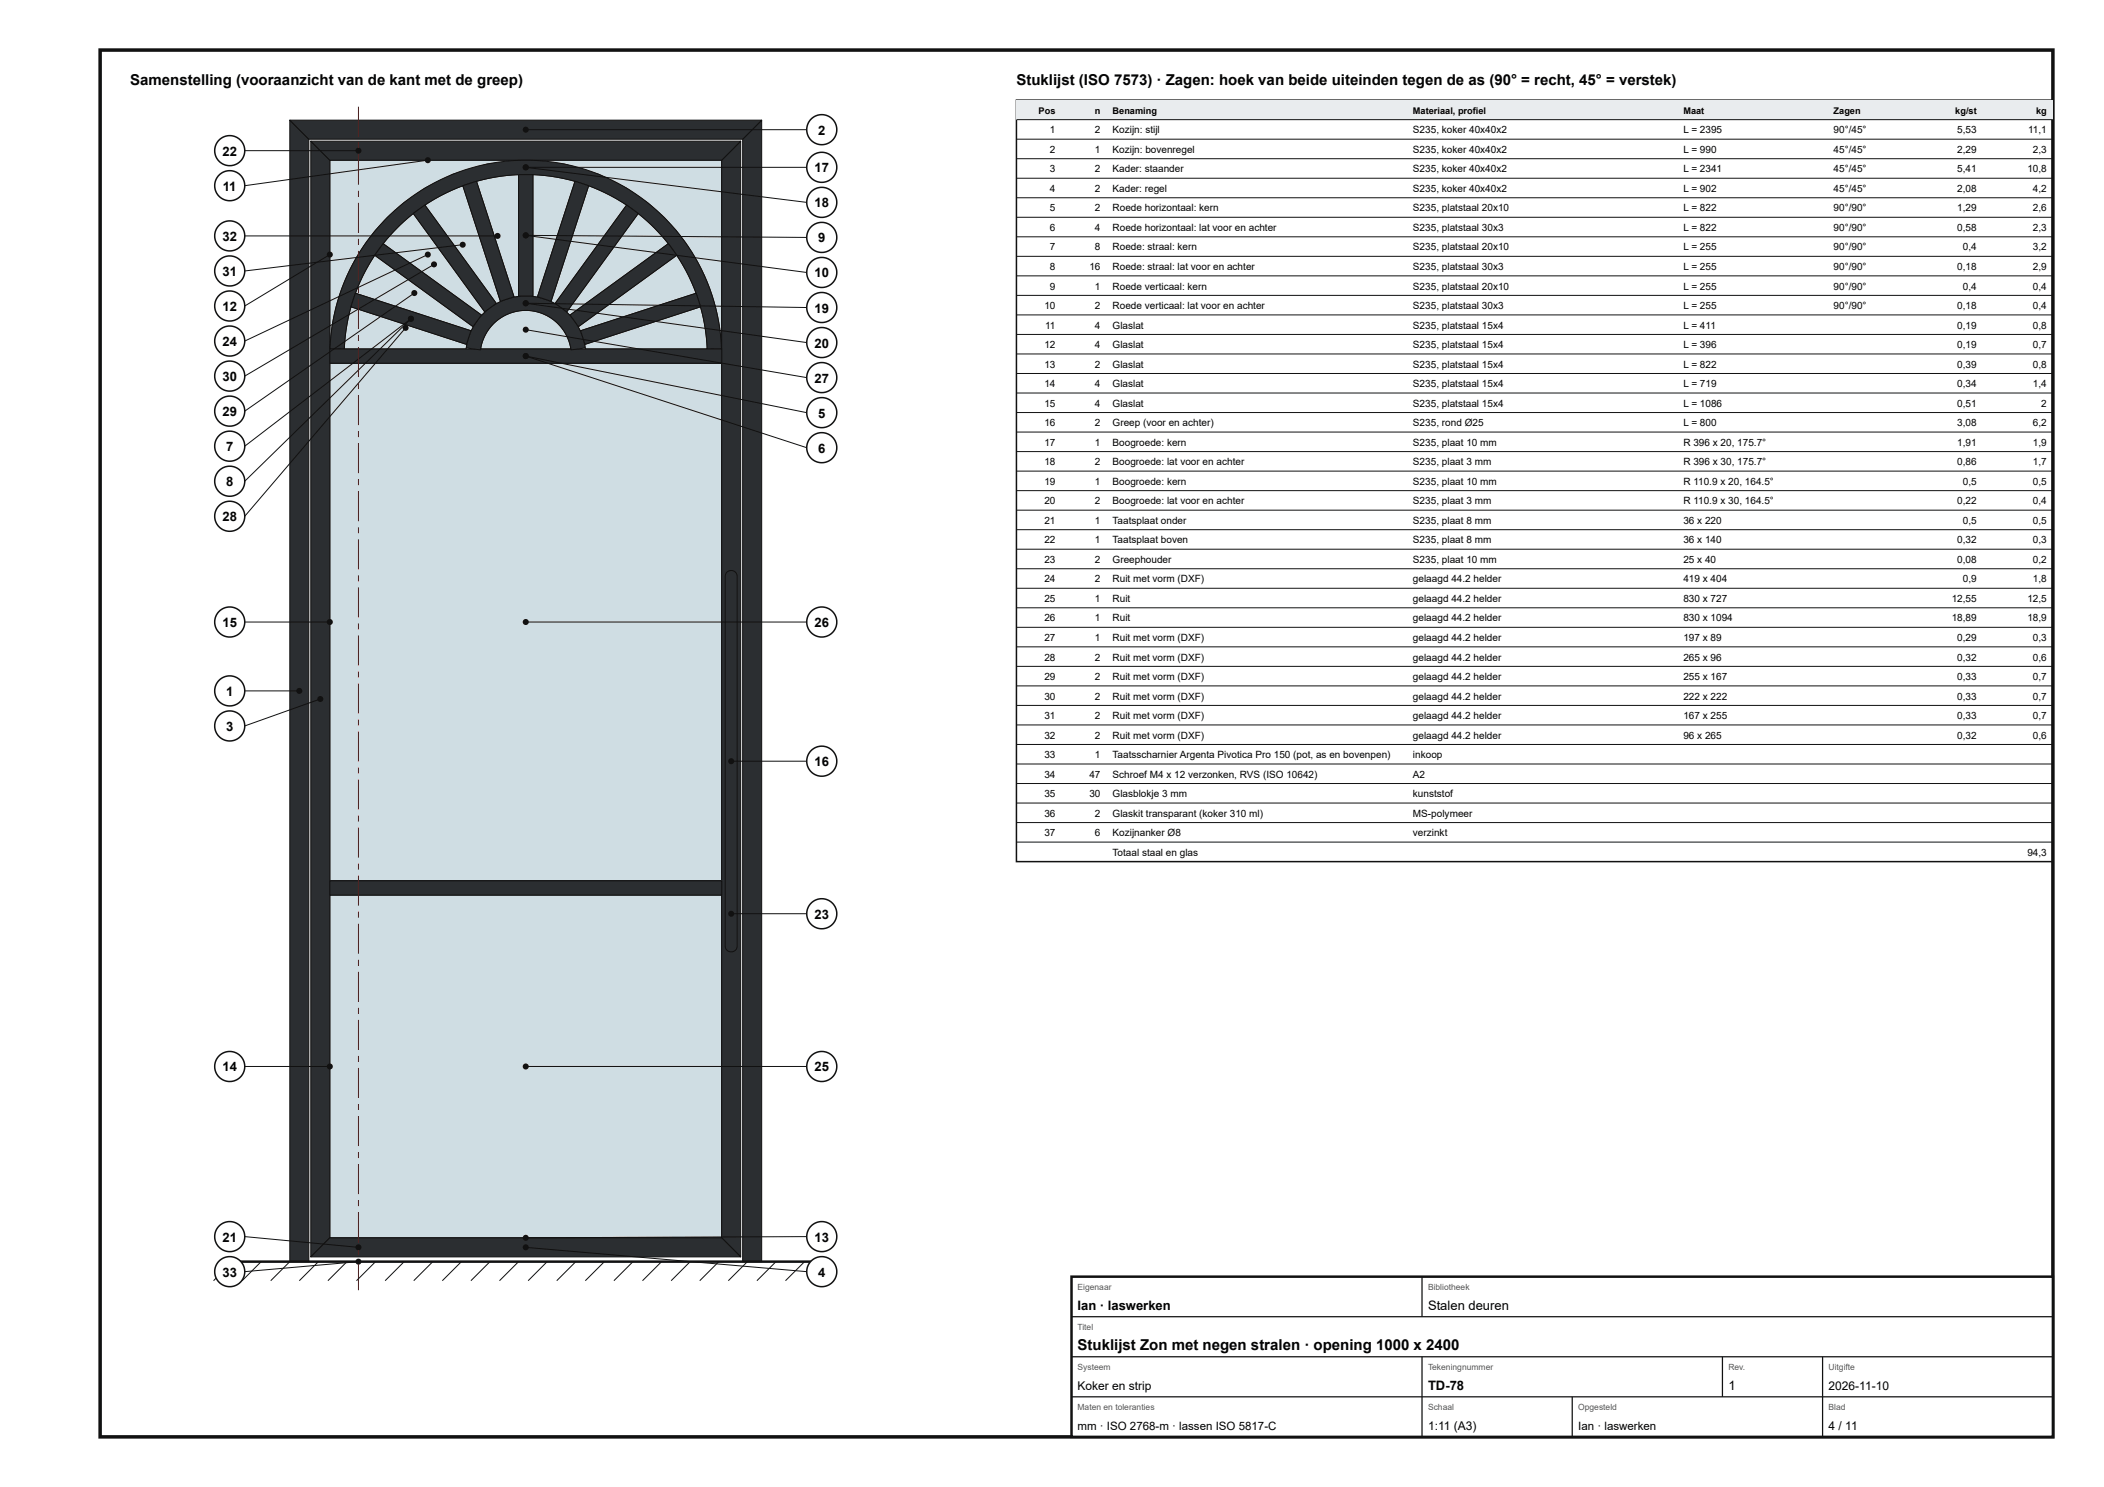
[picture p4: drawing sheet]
<svg xmlns="http://www.w3.org/2000/svg" width="420mm" height="297mm" viewBox="0 0 420 297" stroke-linecap="round" stroke-linejoin="round" font-family="sans-serif">
<path d="M20 10h390v277h-390z" fill="none" stroke="#111" stroke-width=".7" stroke-linecap="butt"/>
<path d="M65.9 32h39.1l-7.7 .8-6.8 2a39.1 39.1 0 0 0-22.6 24l-.9 2.8-.5 2.7-.6 5.4z" fill="#cfdde3"/>
<path d="M65.9 32h39.1l-7.7 .8-6.8 2a39.1 39.1 0 0 0-22.6 24l-.9 2.8-.5 2.7-.6 5.4z" fill="none" stroke="#111" stroke-width=".2"/>
<path d="M105 32h39.1v37.7l-.5-5a38.6 38.6 0 0 0-3.6-11.1 39 39 0 0 0-20.5-18.8l-6.8-2z" fill="#cfdde3"/>
<path d="M105 32h39.1v37.7l-.5-5a38.6 38.6 0 0 0-3.6-11.1 39 39 0 0 0-20.5-18.8l-6.8-2z" fill="none" stroke="#111" stroke-width=".2"/>
<path d="M65.9 178.8h78.2v68.4h-78.2z" fill="#cfdde3"/>
<path d="M65.9 178.8h78.2v68.4h-78.2z" fill="none" stroke="#111" stroke-width=".2"/>
<path d="M65.9 72.5h78.2v103.4h-78.2z" fill="#cfdde3"/>
<path d="M65.9 72.5h78.2v103.4h-78.2z" fill="none" stroke="#111" stroke-width=".2"/>
<path d="M98.4 64.8a9.1 9.1 0 0 1 9.3-2.4 9.1 9.1 0 0 1 6.3 7.3h-18a9.1 9.1 0 0 1 2.4-4.9z" fill="#cfdde3"/>
<path d="M98.4 64.8a9.1 9.1 0 0 1 9.3-2.4 9.1 9.1 0 0 1 6.3 7.3h-18a9.1 9.1 0 0 1 2.4-4.9z" fill="none" stroke="#111" stroke-width=".2"/>
<path d="M116.8 68.8l23.1-7.5a36.7 36.7 0 0 1 1.3 8.4h-24.1h-.2z" fill="#cfdde3"/>
<path d="M116.8 68.8l23.1-7.5a36.7 36.7 0 0 1 1.3 8.4h-24.1h-.2z" fill="none" stroke="#111" stroke-width=".2"/>
<path d="M115.5 65.3l19.7-14.3a35.4 35.4 0 0 1 3.8 7.6l-22.9 7.4-.2 .1z" fill="#cfdde3"/>
<path d="M115.5 65.3l19.7-14.3a35.4 35.4 0 0 1 3.8 7.6l-22.9 7.4-.2 .1z" fill="none" stroke="#111" stroke-width=".2"/>
<path d="M127.5 42.6a36.3 36.3 0 0 1 6 6.1l-19.5 14.1-.2 .2-.7-.7z" fill="#cfdde3"/>
<path d="M127.5 42.6a36.3 36.3 0 0 1 6 6.1l-19.5 14.1-.2 .2-.7-.7z" fill="none" stroke="#111" stroke-width=".2"/>
<path d="M117.6 37.1a36 36 0 0 1 7.5 3.9l-14.3 19.7-.8-.4z" fill="#cfdde3"/>
<path d="M117.6 37.1a36 36 0 0 1 7.5 3.9l-14.3 19.7-.8-.4z" fill="none" stroke="#111" stroke-width=".2"/>
<path d="M106.4 34.9a36 36 0 0 1 8.4 1.3l-7.5 23.2-.9-.2z" fill="#cfdde3"/>
<path d="M106.4 34.9a36 36 0 0 1 8.4 1.3l-7.5 23.2-.9-.2z" fill="none" stroke="#111" stroke-width=".2"/>
<path d="M95.2 36.2a36 36 0 0 1 8.4-1.3v24.3l-.9 .2z" fill="#cfdde3"/>
<path d="M95.2 36.2a36 36 0 0 1 8.4-1.3v24.3l-.9 .2z" fill="none" stroke="#111" stroke-width=".2"/>
<path d="M84.8 41a36 36 0 0 1 7.6-3.9l7.6 23.2-.8 .4z" fill="#cfdde3"/>
<path d="M84.8 41a36 36 0 0 1 7.6-3.9l7.6 23.2-.8 .4z" fill="none" stroke="#111" stroke-width=".2"/>
<path d="M79.3 45.5l3.2-2.9 14.3 19.7-.6 .7-.2-.2-19.5-14.1z" fill="#cfdde3"/>
<path d="M79.3 45.5l3.2-2.9 14.3 19.7-.6 .7-.2-.2-19.5-14.1z" fill="none" stroke="#111" stroke-width=".2"/>
<path d="M74.8 51l19.7 14.3-.4 .8-23.1-7.5a35.4 35.4 0 0 1 3.8-7.6z" fill="#cfdde3"/>
<path d="M74.8 51l19.7 14.3-.4 .8-23.1-7.5a35.4 35.4 0 0 1 3.8-7.6z" fill="none" stroke="#111" stroke-width=".2"/>
<path d="M70.1 61.3l23.1 7.5-.1 .9h-.2h-24.1a36.7 36.7 0 0 1 1.3-8.4z" fill="#cfdde3"/>
<path d="M70.1 61.3l23.1 7.5-.1 .9h-.2h-24.1a36.7 36.7 0 0 1 1.3-8.4z" fill="none" stroke="#111" stroke-width=".2"/>
<path d="M57.9 24l3.8 3.8v224.2h-3.8z" fill="#2b2e31"/>
<path d="M57.9 24l3.8 3.8v224.2h-3.8z" fill="none" stroke="#111" stroke-width=".2"/>
<path d="M152.1 24v228h-3.8v-224.2z" fill="#2b2e31"/>
<path d="M152.1 24v228h-3.8v-224.2z" fill="none" stroke="#111" stroke-width=".2"/>
<path d="M57.9 24h94.2l-3.8 3.8h-86.6z" fill="#2b2e31"/>
<path d="M57.9 24h94.2l-3.8 3.8h-86.6z" fill="none" stroke="#111" stroke-width=".2"/>
<path d="M62.1 28.2l3.8 3.8v215.2l-3.8 3.8z" fill="#2b2e31"/>
<path d="M62.1 28.2l3.8 3.8v215.2l-3.8 3.8z" fill="none" stroke="#111" stroke-width=".2"/>
<path d="M147.9 28.2v222.8l-3.8-3.8v-215.2z" fill="#2b2e31"/>
<path d="M147.9 28.2v222.8l-3.8-3.8v-215.2z" fill="none" stroke="#111" stroke-width=".2"/>
<path d="M65.9 247.2h78.2l3.8 3.8h-85.8z" fill="#2b2e31"/>
<path d="M65.9 247.2h78.2l3.8 3.8h-85.8z" fill="none" stroke="#111" stroke-width=".2"/>
<path d="M62.1 28.2h85.8l-3.8 3.8h-78.2z" fill="#2b2e31"/>
<path d="M62.1 28.2h85.8l-3.8 3.8h-78.2z" fill="none" stroke="#111" stroke-width=".2"/>
<path d="M77.9 42.9a39.1 39.1 0 0 1 41.7-8.1 39.1 39.1 0 0 1 24.5 34.8l-2.9 .2a36.3 36.3 0 0 0-36.2-34.9 36.3 36.3 0 0 0-36.2 34.9l-2.9-.2a39.1 39.1 0 0 1 12-26.7z" fill="#2b2e31"/>
<path d="M77.9 42.9a39.1 39.1 0 0 1 41.7-8.1 39.1 39.1 0 0 1 24.5 34.8l-2.9 .2a36.3 36.3 0 0 0-36.2-34.9 36.3 36.3 0 0 0-36.2 34.9l-2.9-.2a39.1 39.1 0 0 1 12-26.7z" fill="none" stroke="#111" stroke-width=".2"/>
<path d="M65.9 69.7h78.2v2.8h-78.2z" fill="#2b2e31"/>
<path d="M65.9 69.7h78.2v2.8h-78.2z" fill="none" stroke="#111" stroke-width=".2"/>
<path d="M65.9 175.9h78.2v2.9h-78.2z" fill="#2b2e31"/>
<path d="M65.9 175.9h78.2v2.9h-78.2z" fill="none" stroke="#111" stroke-width=".2"/>
<path d="M96.6 62.6a12 12 0 0 1 12.3-2.8 12 12 0 0 1 8 9.7l-2.9 .4a9.1 9.1 0 0 0-9-7.9 9.1 9.1 0 0 0-9 7.9l-2.9-.4a11.8 11.8 0 0 1 3.5-6.9z" fill="#2b2e31"/>
<path d="M96.6 62.6a12 12 0 0 1 12.3-2.8 12 12 0 0 1 8 9.7l-2.9 .4a9.1 9.1 0 0 0-9-7.9 9.1 9.1 0 0 0-9 7.9l-2.9-.4a11.8 11.8 0 0 1 3.5-6.9z" fill="none" stroke="#111" stroke-width=".2"/>
<path d="M116 66.1l23-7.5 .9 2.7-23.1 7.5z" fill="#2b2e31"/>
<path d="M116 66.1l23-7.5 .9 2.7-23.1 7.5z" fill="none" stroke="#111" stroke-width=".2"/>
<path d="M113.9 62.9l19.6-14.2 1.7 2.3-19.7 14.2z" fill="#2b2e31"/>
<path d="M113.9 62.9l19.6-14.2 1.7 2.3-19.7 14.2z" fill="none" stroke="#111" stroke-width=".2"/>
<path d="M125.1 41l2.4 1.6-14.3 19.7-2.3-1.7z" fill="#2b2e31"/>
<path d="M125.1 41l2.4 1.6-14.3 19.7-2.3-1.7z" fill="none" stroke="#111" stroke-width=".2"/>
<path d="M114.8 36.2l2.8 .9-7.5 23.1-2.8-.9z" fill="#2b2e31"/>
<path d="M114.8 36.2l2.8 .9-7.5 23.1-2.8-.9z" fill="none" stroke="#111" stroke-width=".2"/>
<path d="M103.6 34.9h2.8v24.2h-2.8z" fill="#2b2e31"/>
<path d="M103.6 34.9h2.8v24.2h-2.8z" fill="none" stroke="#111" stroke-width=".2"/>
<path d="M92.4 37.1l2.8-.9 7.4 23.1-2.7 .9z" fill="#2b2e31"/>
<path d="M92.4 37.1l2.8-.9 7.4 23.1-2.7 .9z" fill="none" stroke="#111" stroke-width=".2"/>
<path d="M82.5 42.6l2.3-1.6 14.3 19.6-2.3 1.7z" fill="#2b2e31"/>
<path d="M82.5 42.6l2.3-1.6 14.3 19.6-2.3 1.7z" fill="none" stroke="#111" stroke-width=".2"/>
<path d="M76.5 48.7l19.6 14.2-1.6 2.3-19.7-14.2z" fill="#2b2e31"/>
<path d="M76.5 48.7l19.6 14.2-1.6 2.3-19.7-14.2z" fill="none" stroke="#111" stroke-width=".2"/>
<path d="M71 58.6l23 7.5-.8 2.7-23.1-7.5z" fill="#2b2e31"/>
<path d="M71 58.6l23 7.5-.8 2.7-23.1-7.5z" fill="none" stroke="#111" stroke-width=".2"/>
<path d="M71.5 251.7h.2v6h-.2zM71.5 249.3h.2v1.2h-.2zM71.5 242.1h.2v6h-.2zM71.5 239.7h.2v1.2h-.2zM71.5 232.5h.2v6h-.2zM71.5 230.1h.2v1.2h-.2zM71.5 222.9h.2v6h-.2zM71.5 220.5h.2v1.2h-.2zM71.5 213.3h.2v6h-.2zM71.5 210.9h.2v1.2h-.2zM71.5 203.7h.2v6h-.2zM71.5 201.3h.2v1.2h-.2zM71.5 194.1h.2v6h-.2zM71.5 191.7h.2v1.2h-.2zM71.5 184.5h.2v6h-.2zM71.5 182.1h.2v1.2h-.2zM71.5 174.9h.2v6h-.2zM71.5 172.5h.2v1.2h-.2zM71.5 165.3h.2v6h-.2zM71.5 162.9h.2v1.2h-.2zM71.5 155.7h.2v6h-.2zM71.5 153.3h.2v1.2h-.2zM71.5 146.1h.2v6h-.2zM71.5 143.7h.2v1.2h-.2zM71.5 136.5h.2v6h-.2zM71.5 134.1h.2v1.2h-.2zM71.5 126.9h.2v6h-.2zM71.5 124.5h.2v1.2h-.2zM71.5 117.3h.2v6h-.2zM71.5 114.9h.2v1.2h-.2zM71.5 107.7h.2v6h-.2zM71.5 105.3h.2v1.2h-.2zM71.5 98.1h.2v6h-.2zM71.5 95.7h.2v1.2h-.2zM71.5 88.5h.2v6h-.2zM71.5 86.1h.2v1.2h-.2zM71.5 78.9h.2v6h-.2zM71.5 76.5h.2v1.2h-.2zM71.5 69.3h.2v6h-.2zM71.5 66.9h.2v1.2h-.2zM71.5 59.7h.2v6h-.2zM71.5 57.3h.2v1.2h-.2zM71.5 50.1h.2v6h-.2zM71.5 47.7h.2v1.2h-.2zM71.5 40.5h.2v6h-.2zM71.5 38.1h.2v1.2h-.2zM71.5 30.9h.2v6h-.2zM71.5 28.5h.2v1.2h-.2zM71.5 21.3h.2v6h-.2z" fill="#b00"/>
<path d="M145.2 114.3a1.2 1.2 0 0 1 1.3-.3 1.2 1.2 0 0 1 .7 1.1v73.9a1.19 1.19 0 0 1-1.2 1.1 1.19 1.19 0 0 1-1.2-1.1v-73.9z" fill="#2b2e31"/>
<g fill="none" stroke="#111" stroke-width=".2">
<path d="M145.2 114.3a1.2 1.2 0 0 1 1.3-.3 1.2 1.2 0 0 1 .7 1.1v73.9a1.19 1.19 0 0 1-1.2 1.1 1.19 1.19 0 0 1-1.2-1.1v-73.9zM46.4 252l-3.8 3.8M52.2 252l-3.8 3.8M57.9 252l-3.8 3.8M63.6 252l-3.8 3.8M69.3 252l-3.8 3.8M75 252l-3.8 3.8M80.7 252l-3.8 3.8M86.4 252l-3.8 3.8M92.1 252l-3.8 3.8M97.9 252l-3.9 3.8M103.6 252l-3.8 3.8"/>
<path d="M109.3 252l-3.8 3.8M115 252l-3.8 3.8M120.7 252l-3.8 3.8M126.4 252l-3.8 3.8M132.1 252l-3.8 3.8M137.8 252l-3.8 3.8M143.6 252l-3.9 3.8M149.3 252l-3.8 3.8M155 252l-3.8 3.8M160.7 252l-3.8 3.8"/>
</g>
<path d="M46.4 252h117.1" fill="none" stroke="#111" stroke-width=".5"/>
<circle cx="71.6" cy="30.1" r=".6" fill="#111"/>
<path d="M48.9 30.1h22.7" fill="none" stroke="#111" stroke-width=".2"/>
<circle cx="45.9" cy="30.1" r="3" fill="#fff"/>
<circle cx="45.9" cy="30.1" r="3" fill="none" stroke="#111" stroke-width=".3"/>
<circle cx="85.4" cy="32" r=".6" fill="#111"/>
<path d="M85.4 32l-36.5 5.1" fill="none" stroke="#111" stroke-width=".2"/>
<circle cx="45.9" cy="37.1" r="3" fill="#fff"/>
<circle cx="45.9" cy="37.1" r="3" fill="none" stroke="#111" stroke-width=".3"/>
<circle cx="99.4" cy="47.1" r=".6" fill="#111"/>
<path d="M48.9 47.1h50.5" fill="none" stroke="#111" stroke-width=".2"/>
<circle cx="45.9" cy="47.1" r="3" fill="#fff"/>
<circle cx="45.9" cy="47.1" r="3" fill="none" stroke="#111" stroke-width=".3"/>
<circle cx="92.4" cy="48.9" r=".6" fill="#111"/>
<path d="M92.4 48.9l-43.5 5.2" fill="none" stroke="#111" stroke-width=".2"/>
<circle cx="45.9" cy="54.1" r="3" fill="#fff"/>
<circle cx="45.9" cy="54.1" r="3" fill="none" stroke="#111" stroke-width=".3"/>
<circle cx="65.9" cy="50.9" r=".6" fill="#111"/>
<path d="M65.9 50.8l-17 10.3" fill="none" stroke="#111" stroke-width=".2"/>
<circle cx="45.9" cy="61.1" r="3" fill="#fff"/>
<circle cx="45.9" cy="61.1" r="3" fill="none" stroke="#111" stroke-width=".3"/>
<circle cx="85.4" cy="50.9" r=".6" fill="#111"/>
<path d="M85.4 50.8l-36.5 17.3" fill="none" stroke="#111" stroke-width=".2"/>
<circle cx="45.9" cy="68.1" r="3" fill="#fff"/>
<circle cx="45.9" cy="68.1" r="3" fill="none" stroke="#111" stroke-width=".3"/>
<circle cx="86.7" cy="52.8" r=".6" fill="#111"/>
<path d="M86.7 52.8l-37.8 22.3" fill="none" stroke="#111" stroke-width=".2"/>
<circle cx="45.9" cy="75.1" r="3" fill="#fff"/>
<circle cx="45.9" cy="75.1" r="3" fill="none" stroke="#111" stroke-width=".3"/>
<circle cx="82.7" cy="58.5" r=".6" fill="#111"/>
<path d="M82.8 58.5l-33.9 23.6" fill="none" stroke="#111" stroke-width=".2"/>
<circle cx="45.9" cy="82.1" r="3" fill="#fff"/>
<circle cx="45.9" cy="82.1" r="3" fill="none" stroke="#111" stroke-width=".3"/>
<circle cx="82.1" cy="63.7" r=".6" fill="#111"/>
<path d="M82.1 63.7l-33.2 25.4" fill="none" stroke="#111" stroke-width=".2"/>
<circle cx="45.9" cy="89.1" r="3" fill="#fff"/>
<circle cx="45.9" cy="89.1" r="3" fill="none" stroke="#111" stroke-width=".3"/>
<circle cx="82.1" cy="63.7" r=".6" fill="#111"/>
<path d="M82.1 63.7l-33.2 32.4" fill="none" stroke="#111" stroke-width=".2"/>
<circle cx="45.9" cy="96.1" r="3" fill="#fff"/>
<circle cx="45.9" cy="96.1" r="3" fill="none" stroke="#111" stroke-width=".3"/>
<circle cx="81" cy="65.5" r=".6" fill="#111"/>
<path d="M81 65.5l-32.1 37.6" fill="none" stroke="#111" stroke-width=".2"/>
<circle cx="45.9" cy="103.1" r="3" fill="#fff"/>
<circle cx="45.9" cy="103.1" r="3" fill="none" stroke="#111" stroke-width=".3"/>
<circle cx="65.9" cy="124.2" r=".6" fill="#111"/>
<path d="M48.9 124.2h17" fill="none" stroke="#111" stroke-width=".2"/>
<circle cx="45.9" cy="124.2" r="3" fill="#fff"/>
<circle cx="45.9" cy="124.2" r="3" fill="none" stroke="#111" stroke-width=".3"/>
<circle cx="59.8" cy="138" r=".6" fill="#111"/>
<path d="M48.9 138h10.9" fill="none" stroke="#111" stroke-width=".2"/>
<circle cx="45.9" cy="138" r="3" fill="#fff"/>
<circle cx="45.9" cy="138" r="3" fill="none" stroke="#111" stroke-width=".3"/>
<circle cx="64" cy="139.6" r=".6" fill="#111"/>
<path d="M64 139.6l-15.1 5.4" fill="none" stroke="#111" stroke-width=".2"/>
<circle cx="45.9" cy="145" r="3" fill="#fff"/>
<circle cx="45.9" cy="145" r="3" fill="none" stroke="#111" stroke-width=".3"/>
<circle cx="65.9" cy="213" r=".6" fill="#111"/>
<path d="M48.9 213h17" fill="none" stroke="#111" stroke-width=".2"/>
<circle cx="45.9" cy="213" r="3" fill="#fff"/>
<circle cx="45.9" cy="213" r="3" fill="none" stroke="#111" stroke-width=".3"/>
<circle cx="71.6" cy="249.1" r=".6" fill="#111"/>
<path d="M48.9 247l22.7 2.1" fill="none" stroke="#111" stroke-width=".2"/>
<circle cx="45.9" cy="247" r="3" fill="#fff"/>
<circle cx="45.9" cy="247" r="3" fill="none" stroke="#111" stroke-width=".3"/>
<circle cx="71.6" cy="252" r=".6" fill="#111"/>
<path d="M71.6 252l-22.7 2" fill="none" stroke="#111" stroke-width=".2"/>
<circle cx="45.9" cy="254" r="3" fill="#fff"/>
<circle cx="45.9" cy="254" r="3" fill="none" stroke="#111" stroke-width=".3"/>
<circle cx="105" cy="25.9" r=".6" fill="#111"/>
<path d="M105 25.9h56.1" fill="none" stroke="#111" stroke-width=".2"/>
<circle cx="164.1" cy="25.9" r="3" fill="#fff"/>
<circle cx="164.1" cy="25.9" r="3" fill="none" stroke="#111" stroke-width=".3"/>
<circle cx="105" cy="33.4" r=".6" fill="#111"/>
<path d="M105 33.4h56.1" fill="none" stroke="#111" stroke-width=".2"/>
<circle cx="164.1" cy="33.4" r="3" fill="#fff"/>
<circle cx="164.1" cy="33.4" r="3" fill="none" stroke="#111" stroke-width=".3"/>
<circle cx="105" cy="33.4" r=".6" fill="#111"/>
<path d="M105 33.4l56.1 7" fill="none" stroke="#111" stroke-width=".2"/>
<circle cx="164.1" cy="40.4" r="3" fill="#fff"/>
<circle cx="164.1" cy="40.4" r="3" fill="none" stroke="#111" stroke-width=".3"/>
<circle cx="105" cy="47" r=".6" fill="#111"/>
<path d="M105 47l56.1 .4" fill="none" stroke="#111" stroke-width=".2"/>
<circle cx="164.1" cy="47.4" r="3" fill="#fff"/>
<circle cx="164.1" cy="47.4" r="3" fill="none" stroke="#111" stroke-width=".3"/>
<circle cx="105" cy="47" r=".6" fill="#111"/>
<path d="M105 47l56.1 7.4" fill="none" stroke="#111" stroke-width=".2"/>
<circle cx="164.1" cy="54.4" r="3" fill="#fff"/>
<circle cx="164.1" cy="54.4" r="3" fill="none" stroke="#111" stroke-width=".3"/>
<circle cx="105" cy="60.6" r=".6" fill="#111"/>
<path d="M105 60.6l56.1 .8" fill="none" stroke="#111" stroke-width=".2"/>
<circle cx="164.1" cy="61.4" r="3" fill="#fff"/>
<circle cx="164.1" cy="61.4" r="3" fill="none" stroke="#111" stroke-width=".3"/>
<circle cx="105" cy="60.6" r=".6" fill="#111"/>
<path d="M105 60.6l56.1 7.8" fill="none" stroke="#111" stroke-width=".2"/>
<circle cx="164.1" cy="68.4" r="3" fill="#fff"/>
<circle cx="164.1" cy="68.4" r="3" fill="none" stroke="#111" stroke-width=".3"/>
<circle cx="105" cy="65.8" r=".6" fill="#111"/>
<path d="M105 65.8l56.1 9.6" fill="none" stroke="#111" stroke-width=".2"/>
<circle cx="164.1" cy="75.4" r="3" fill="#fff"/>
<circle cx="164.1" cy="75.4" r="3" fill="none" stroke="#111" stroke-width=".3"/>
<circle cx="105" cy="71.1" r=".6" fill="#111"/>
<path d="M105 71.1l56.1 11.3" fill="none" stroke="#111" stroke-width=".2"/>
<circle cx="164.1" cy="82.4" r="3" fill="#fff"/>
<circle cx="164.1" cy="82.4" r="3" fill="none" stroke="#111" stroke-width=".3"/>
<circle cx="105" cy="71.1" r=".6" fill="#111"/>
<path d="M105 71.1l56.1 18.3" fill="none" stroke="#111" stroke-width=".2"/>
<circle cx="164.1" cy="89.4" r="3" fill="#fff"/>
<circle cx="164.1" cy="89.4" r="3" fill="none" stroke="#111" stroke-width=".3"/>
<circle cx="105" cy="124.2" r=".6" fill="#111"/>
<path d="M105 124.2h56.1" fill="none" stroke="#111" stroke-width=".2"/>
<circle cx="164.1" cy="124.2" r="3" fill="#fff"/>
<circle cx="164.1" cy="124.2" r="3" fill="none" stroke="#111" stroke-width=".3"/>
<circle cx="146" cy="152" r=".6" fill="#111"/>
<path d="M146 152h15.1" fill="none" stroke="#111" stroke-width=".2"/>
<circle cx="164.1" cy="152" r="3" fill="#fff"/>
<circle cx="164.1" cy="152" r="3" fill="none" stroke="#111" stroke-width=".3"/>
<circle cx="146" cy="182.5" r=".6" fill="#111"/>
<path d="M146 182.5h15.1" fill="none" stroke="#111" stroke-width=".2"/>
<circle cx="164.1" cy="182.5" r="3" fill="#fff"/>
<circle cx="164.1" cy="182.5" r="3" fill="none" stroke="#111" stroke-width=".3"/>
<circle cx="105" cy="213" r=".6" fill="#111"/>
<path d="M105 213h56.1" fill="none" stroke="#111" stroke-width=".2"/>
<circle cx="164.1" cy="213" r="3" fill="#fff"/>
<circle cx="164.1" cy="213" r="3" fill="none" stroke="#111" stroke-width=".3"/>
<circle cx="105" cy="247.2" r=".6" fill="#111"/>
<path d="M161.1 247l-56.1 .2" fill="none" stroke="#111" stroke-width=".2"/>
<circle cx="164.1" cy="247" r="3" fill="#fff"/>
<circle cx="164.1" cy="247" r="3" fill="none" stroke="#111" stroke-width=".3"/>
<circle cx="105" cy="249.1" r=".6" fill="#111"/>
<path d="M105 249.1l56.1 4.9" fill="none" stroke="#111" stroke-width=".2"/>
<circle cx="164.1" cy="254" r="3" fill="#fff"/>
<g fill="none" stroke="#111" stroke-width=".3">
<path d="M203 20h207v152.1h-207z"/>
<circle cx="164.1" cy="254" r="3"/>
</g>
<path d="M203 20h207v3.9h-207z" fill="#e9ecee"/>
<g fill="none" stroke="#111" stroke-width=".2">
<path d="M203 23.9h207M203 27.8h207M203 31.7h207M203 35.6h207M203 39.5h207M203 43.4h207M203 47.3h207M203 51.2h207M203 55.1h207M203 59h207M203 62.9h207M203 66.8h207"/>
<path d="M203 70.7h207M203 74.6h207M203 78.5h207M203 82.4h207M203 86.3h207M203 90.2h207M203 94.1h207M203 98h207M203 101.9h207M203 105.8h207M203 109.7h207M203 113.6h207"/>
<path d="M203 117.5h207M203 121.4h207M203 125.3h207M203 129.2h207M203 133.1h207M203 137h207M203 140.9h207M203 144.8h207M203 148.7h207M203 152.6h207M203 156.5h207M203 160.4h207"/>
<path d="M203 164.3h207M203 168.2h207"/>
</g>
<path d="M214 255h196v32h-196z" fill="#fff"/>
<path d="M214 255h196v32h-196z" fill="none" stroke="#111" stroke-width=".5"/>
<path d="M284 255v8M214 263h196M214 271h196M214 279h196M284 271v16M314 279v8M344 271v8M364 271v16" fill="none" stroke="#111" stroke-width=".25"/>
<g font-size="3">
<text x="26" y="17">Samenstelling (vooraanzicht van de kant met de greep)</text>
<text x="203" y="17">Stuklijst (ISO 7573) · Zagen: hoek van beide uiteinden tegen de as (90° = recht, 45° = verstek)</text>
<text x="215.2" y="269.6">Stuklijst Zon met negen stralen · opening 1000 x 2400</text>
</g>
<g font-size="2.6">
<text x="163.4" y="26.9">2</text>
<text x="44.4" y="31.1">22</text>
<text x="162.7" y="34.4">17</text>
<text x="44.5" y="38.1">11</text>
<text x="162.7" y="41.4">18</text>
<text x="44.4" y="48.1">32</text>
<text x="163.4" y="48.4">9</text>
<text x="44.4" y="55.1">31</text>
<text x="162.7" y="55.4">10</text>
<text x="44.4" y="62.1">12</text>
<text x="162.7" y="62.4">19</text>
<text x="44.4" y="69.1">24</text>
<text x="162.7" y="69.4">20</text>
<text x="44.4" y="76.1">30</text>
<text x="162.7" y="76.4">27</text>
<text x="44.4" y="83.1">29</text>
<text x="163.4" y="83.4">5</text>
<text x="45.2" y="90.1">7</text>
<text x="163.4" y="90.4">6</text>
<text x="45.2" y="97.1">8</text>
<text x="44.4" y="104.1">28</text>
<text x="44.4" y="125.2">15</text>
<text x="162.7" y="125.2">26</text>
<text x="45.2" y="139">1</text>
<text x="45.2" y="146">3</text>
<text x="162.7" y="153">16</text>
<text x="162.7" y="183.5">23</text>
<text x="44.4" y="214">14</text>
<text x="162.7" y="214">25</text>
<text x="44.4" y="248">21</text>
<text x="162.7" y="248">13</text>
<text x="44.4" y="255">33</text>
<text x="163.4" y="255">4</text>
<text x="215.2" y="261.6">Ian · laswerken</text>
<text x="285.2" y="261.6">Stalen deuren</text>
<text x="285.2" y="277.6">TD-78</text>
<text x="345.2" y="277.6">1</text>
</g>
<g font-size="2.4">
<text x="215.2" y="277.6">Koker en strip</text>
<text x="365.2" y="277.6">2026-11-10</text>
<text x="285.2" y="285.6">1:11 (A3)</text>
<text x="365.2" y="285.6">4 / 11</text>
</g>
<g font-size="2.3">
<text x="215.2" y="285.6">mm · ISO 2768-m · lassen ISO 5817-C</text>
<text x="315.2" y="285.6">Ian · laswerken</text>
</g>
<g font-size="2">
<text x="209.7" y="26.6">1</text>
<text x="218.7" y="26.6">2</text>
<text x="222.2" y="26.6">Kozijn: stijl</text>
<text x="282.2" y="26.6">S235, koker 40x40x2</text>
<text x="336.2" y="26.6">L = 2395</text>
<text x="366.2" y="26.6">90°/45°</text>
<text x="390.9" y="26.6">5,53</text>
<text x="405.1" y="26.6">11,1</text>
<text x="209.7" y="30.5">2</text>
<text x="209.7" y="34.4">3</text>
<text x="218.7" y="30.5">1</text>
<text x="218.7" y="34.4">2</text>
<text x="222.2" y="30.5">Kozijn: bovenregel</text>
<text x="222.2" y="34.4">Kader: staander</text>
<text x="282.2" y="30.5">S235, koker 40x40x2</text>
<text x="282.2" y="34.4">S235, koker 40x40x2</text>
<text x="336.2" y="30.5">L = 990</text>
<text x="336.2" y="34.4">L = 2341</text>
<text x="366.2" y="30.5">45°/45°</text>
<text x="366.2" y="34.4">45°/45°</text>
<text x="390.9" y="30.5">2,29</text>
<text x="390.9" y="34.4">5,41</text>
<text x="404.9" y="34.4">10,8</text>
<text x="406" y="30.5">2,3</text>
<text x="209.7" y="38.3">4</text>
<text x="218.7" y="38.3">2</text>
<text x="222.2" y="38.3">Kader: regel</text>
<text x="282.2" y="38.3">S235, koker 40x40x2</text>
<text x="336.2" y="38.3">L = 902</text>
<text x="366.2" y="38.3">45°/45°</text>
<text x="390.9" y="38.3">2,08</text>
<text x="406" y="38.3">4,2</text>
<text x="209.7" y="42.2">5</text>
<text x="209.7" y="46.1">6</text>
<text x="218.7" y="42.2">2</text>
<text x="218.7" y="46.1">4</text>
<text x="222.2" y="42.2">Roede horizontaal: kern</text>
<text x="222.2" y="46.1">Roede horizontaal: lat voor en achter</text>
<text x="282.2" y="42.2">S235, platstaal 20x10</text>
<text x="282.2" y="46.1">S235, platstaal 30x3</text>
<text x="336.2" y="42.2">L = 822</text>
<text x="336.2" y="46.1">L = 822</text>
<text x="366.2" y="42.2">90°/90°</text>
<text x="366.2" y="46.1">90°/90°</text>
<text x="390.9" y="42.2">1,29</text>
<text x="390.9" y="46.1">0,58</text>
<text x="406" y="42.2">2,6</text>
<text x="406" y="46.1">2,3</text>
<text x="209.7" y="50">7</text>
<text x="209.7" y="53.9">8</text>
<text x="217.6" y="53.9">16</text>
<text x="218.7" y="50">8</text>
<text x="222.2" y="50">Roede: straal: kern</text>
<text x="222.2" y="53.9">Roede: straal: lat voor en achter</text>
<text x="282.2" y="50">S235, platstaal 20x10</text>
<text x="282.2" y="53.9">S235, platstaal 30x3</text>
<text x="336.2" y="50">L = 255</text>
<text x="336.2" y="53.9">L = 255</text>
<text x="366.2" y="50">90°/90°</text>
<text x="366.2" y="53.9">90°/90°</text>
<text x="390.9" y="53.9">0,18</text>
<text x="392" y="50">0,4</text>
<text x="406" y="50">3,2</text>
<text x="406" y="53.9">2,9</text>
<text x="209.7" y="57.8">9</text>
<text x="218.7" y="57.8">1</text>
<text x="222.2" y="57.8">Roede verticaal: kern</text>
<text x="282.2" y="57.8">S235, platstaal 20x10</text>
<text x="336.2" y="57.8">L = 255</text>
<text x="366.2" y="57.8">90°/90°</text>
<text x="392" y="57.8">0,4</text>
<text x="406" y="57.8">0,4</text>
<text x="208.6" y="61.7">10</text>
<text x="208.7" y="65.6">11</text>
<text x="218.7" y="61.7">2</text>
<text x="218.7" y="65.6">4</text>
<text x="222.2" y="61.7">Roede verticaal: lat voor en achter</text>
<text x="222.2" y="65.6">Glaslat</text>
<text x="282.2" y="61.7">S235, platstaal 30x3</text>
<text x="282.2" y="65.6">S235, platstaal 15x4</text>
<text x="336.2" y="61.7">L = 255</text>
<text x="336.2" y="65.6">L = 411</text>
<text x="366.2" y="61.7">90°/90°</text>
<text x="390.9" y="61.7">0,18</text>
<text x="390.9" y="65.6">0,19</text>
<text x="406" y="61.7">0,4</text>
<text x="406" y="65.6">0,8</text>
<text x="208.6" y="69.5">12</text>
<text x="218.7" y="69.5">4</text>
<text x="222.2" y="69.5">Glaslat</text>
<text x="282.2" y="69.5">S235, platstaal 15x4</text>
<text x="336.2" y="69.5">L = 396</text>
<text x="390.9" y="69.5">0,19</text>
<text x="406" y="69.5">0,7</text>
<text x="208.6" y="73.4">13</text>
<text x="208.6" y="77.3">14</text>
<text x="218.7" y="73.4">2</text>
<text x="218.7" y="77.3">4</text>
<text x="222.2" y="73.4">Glaslat</text>
<text x="222.2" y="77.3">Glaslat</text>
<text x="282.2" y="73.4">S235, platstaal 15x4</text>
<text x="282.2" y="77.3">S235, platstaal 15x4</text>
<text x="336.2" y="73.4">L = 822</text>
<text x="336.2" y="77.3">L = 719</text>
<text x="390.9" y="73.4">0,39</text>
<text x="390.9" y="77.3">0,34</text>
<text x="406" y="73.4">0,8</text>
<text x="406" y="77.3">1,4</text>
<text x="208.6" y="81.2">15</text>
<text x="218.7" y="81.2">4</text>
<text x="222.2" y="81.2">Glaslat</text>
<text x="282.2" y="81.2">S235, platstaal 15x4</text>
<text x="336.2" y="81.2">L = 1086</text>
<text x="390.9" y="81.2">0,51</text>
<text x="407.7" y="81.2">2</text>
<text x="208.6" y="85.1">16</text>
<text x="208.6" y="89">17</text>
<text x="218.7" y="85.1">2</text>
<text x="218.7" y="89">1</text>
<text x="222.2" y="85.1">Greep (voor en achter)</text>
<text x="222.2" y="89">Boogroede: kern</text>
<text x="282.2" y="85.1">S235, rond Ø25</text>
<text x="282.2" y="89">S235, plaat 10 mm</text>
<text x="336.2" y="85.1">L = 800</text>
<text x="336.2" y="89">R 396 x 20, 175.7°</text>
<text x="390.9" y="85.1">3,08</text>
<text x="390.9" y="89">1,91</text>
<text x="406" y="85.1">6,2</text>
<text x="406" y="89">1,9</text>
<text x="208.6" y="92.9">18</text>
<text x="218.7" y="92.9">2</text>
<text x="222.2" y="92.9">Boogroede: lat voor en achter</text>
<text x="282.2" y="92.9">S235, plaat 3 mm</text>
<text x="336.2" y="92.9">R 396 x 30, 175.7°</text>
<text x="390.9" y="92.9">0,86</text>
<text x="406" y="92.9">1,7</text>
<text x="208.6" y="96.8">19</text>
<text x="208.6" y="100.7">20</text>
<text x="218.7" y="96.8">1</text>
<text x="218.7" y="100.7">2</text>
<text x="222.2" y="96.8">Boogroede: kern</text>
<text x="222.2" y="100.7">Boogroede: lat voor en achter</text>
<text x="282.2" y="96.8">S235, plaat 10 mm</text>
<text x="282.2" y="100.7">S235, plaat 3 mm</text>
<text x="336.2" y="96.8">R 110.9 x 20, 164.5°</text>
<text x="336.2" y="100.7">R 110.9 x 30, 164.5°</text>
<text x="390.9" y="100.7">0,22</text>
<text x="392" y="96.8">0,5</text>
<text x="406" y="96.8">0,5</text>
<text x="406" y="100.7">0,4</text>
<text x="208.6" y="104.6">21</text>
<text x="218.7" y="104.6">1</text>
<text x="222.2" y="104.6">Taatsplaat onder</text>
<text x="282.2" y="104.6">S235, plaat 8 mm</text>
<text x="336.2" y="104.6">36 x 220</text>
<text x="392" y="104.6">0,5</text>
<text x="406" y="104.6">0,5</text>
<text x="208.6" y="108.5">22</text>
<text x="208.6" y="112.4">23</text>
<text x="218.7" y="108.5">1</text>
<text x="218.7" y="112.4">2</text>
<text x="222.2" y="108.5">Taatsplaat boven</text>
<text x="222.2" y="112.4">Greephouder</text>
<text x="282.2" y="108.5">S235, plaat 8 mm</text>
<text x="282.2" y="112.4">S235, plaat 10 mm</text>
<text x="336.2" y="108.5">36 x 140</text>
<text x="336.2" y="112.4">25 x 40</text>
<text x="390.9" y="108.5">0,32</text>
<text x="390.9" y="112.4">0,08</text>
<text x="406" y="108.5">0,3</text>
<text x="406" y="112.4">0,2</text>
<text x="208.6" y="116.3">24</text>
<text x="218.7" y="116.3">2</text>
<text x="222.2" y="116.3">Ruit met vorm (DXF)</text>
<text x="282.2" y="116.3">gelaagd 44.2 helder</text>
<text x="336.2" y="116.3">419 x 404</text>
<text x="392" y="116.3">0,9</text>
<text x="406" y="116.3">1,8</text>
<text x="208.6" y="120.2">25</text>
<text x="208.6" y="124.1">26</text>
<text x="218.7" y="120.2">1</text>
<text x="218.7" y="124.1">1</text>
<text x="222.2" y="120.2">Ruit</text>
<text x="222.2" y="124.1">Ruit</text>
<text x="282.2" y="120.2">gelaagd 44.2 helder</text>
<text x="282.2" y="124.1">gelaagd 44.2 helder</text>
<text x="336.2" y="120.2">830 x 727</text>
<text x="336.2" y="124.1">830 x 1094</text>
<text x="389.8" y="120.2">12,55</text>
<text x="389.8" y="124.1">18,89</text>
<text x="404.9" y="120.2">12,5</text>
<text x="404.9" y="124.1">18,9</text>
<text x="208.6" y="128">27</text>
<text x="208.6" y="131.9">28</text>
<text x="218.7" y="128">1</text>
<text x="218.7" y="131.9">2</text>
<text x="222.2" y="128">Ruit met vorm (DXF)</text>
<text x="222.2" y="131.9">Ruit met vorm (DXF)</text>
<text x="282.2" y="128">gelaagd 44.2 helder</text>
<text x="282.2" y="131.9">gelaagd 44.2 helder</text>
<text x="336.2" y="128">197 x 89</text>
<text x="336.2" y="131.9">265 x 96</text>
<text x="390.9" y="128">0,29</text>
<text x="390.9" y="131.9">0,32</text>
<text x="406" y="128">0,3</text>
<text x="406" y="131.9">0,6</text>
<text x="208.6" y="135.8">29</text>
<text x="218.7" y="135.8">2</text>
<text x="222.2" y="135.8">Ruit met vorm (DXF)</text>
<text x="282.2" y="135.8">gelaagd 44.2 helder</text>
<text x="336.2" y="135.8">255 x 167</text>
<text x="390.9" y="135.8">0,33</text>
<text x="406" y="135.8">0,7</text>
<text x="208.6" y="139.7">30</text>
<text x="208.6" y="143.6">31</text>
<text x="218.7" y="139.7">2</text>
<text x="218.7" y="143.6">2</text>
<text x="222.2" y="139.7">Ruit met vorm (DXF)</text>
<text x="222.2" y="143.6">Ruit met vorm (DXF)</text>
<text x="282.2" y="139.7">gelaagd 44.2 helder</text>
<text x="282.2" y="143.6">gelaagd 44.2 helder</text>
<text x="336.2" y="139.7">222 x 222</text>
<text x="336.2" y="143.6">167 x 255</text>
<text x="390.9" y="139.7">0,33</text>
<text x="390.9" y="143.6">0,33</text>
<text x="406" y="139.7">0,7</text>
<text x="406" y="143.6">0,7</text>
<text x="208.6" y="147.5">32</text>
<text x="218.7" y="147.5">2</text>
<text x="222.2" y="147.5">Ruit met vorm (DXF)</text>
<text x="282.2" y="147.5">gelaagd 44.2 helder</text>
<text x="336.2" y="147.5">96 x 265</text>
<text x="390.9" y="147.5">0,32</text>
<text x="406" y="147.5">0,6</text>
<text x="208.6" y="151.4">33</text>
<text x="208.6" y="155.3">34</text>
<text x="217.6" y="155.3">47</text>
<text x="218.7" y="151.4">1</text>
<text x="222.2" y="151.4">Taatsscharnier Argenta Pivotica Pro 150 (pot, as en bovenpen)</text>
<text x="222.2" y="155.3">Schroef M4 x 12 verzonken, RVS (ISO 10642)</text>
<text x="282.2" y="151.4">inkoop</text>
<text x="282.2" y="155.3">A2</text>
<text x="208.6" y="159.2">35</text>
<text x="217.6" y="159.2">30</text>
<text x="222.2" y="159.2">Glasblokje 3 mm</text>
<text x="282.2" y="159.2">kunststof</text>
<text x="208.6" y="163.1">36</text>
<text x="208.6" y="167">37</text>
<text x="218.7" y="163.1">2</text>
<text x="218.7" y="167">6</text>
<text x="222.2" y="163.1">Glaskit transparant (koker 310 ml)</text>
<text x="222.2" y="167">Kozijnanker Ø8</text>
<text x="282.2" y="163.1">MS-polymeer</text>
<text x="282.2" y="167">verzinkt</text>
<text x="222.2" y="170.9">Totaal staal en glas</text>
<text x="404.9" y="170.9">94,3</text>
</g>
<g font-size="1.8">
<text x="207.4" y="22.7">Pos</text>
<text x="218.7" y="22.7">n</text>
<text x="222.2" y="22.7">Benaming</text>
<text x="282.2" y="22.7">Materiaal, profiel</text>
<text x="336.2" y="22.7">Maat</text>
<text x="366.2" y="22.7">Zagen</text>
<text x="390.5" y="22.7">kg/st</text>
<text x="406.6" y="22.7">kg</text>
</g>
<g font-size="1.7" fill="#555">
<text x="215.2" y="257.6">Eigenaar</text>
<text x="285.2" y="257.6">Bibliotheek</text>
<text x="215.2" y="265.6">Titel</text>
<text x="215.2" y="273.6">Systeem</text>
<text x="285.2" y="273.6">Tekeningnummer</text>
<text x="345.2" y="273.6">Rev.</text>
<text x="365.2" y="273.6">Uitgifte</text>
<text x="215.2" y="281.6">Maten en toleranties</text>
<text x="285.2" y="281.6">Schaal</text>
<text x="315.2" y="281.6">Opgesteld</text>
<text x="365.2" y="281.6">Blad</text>
</g>
</svg>
